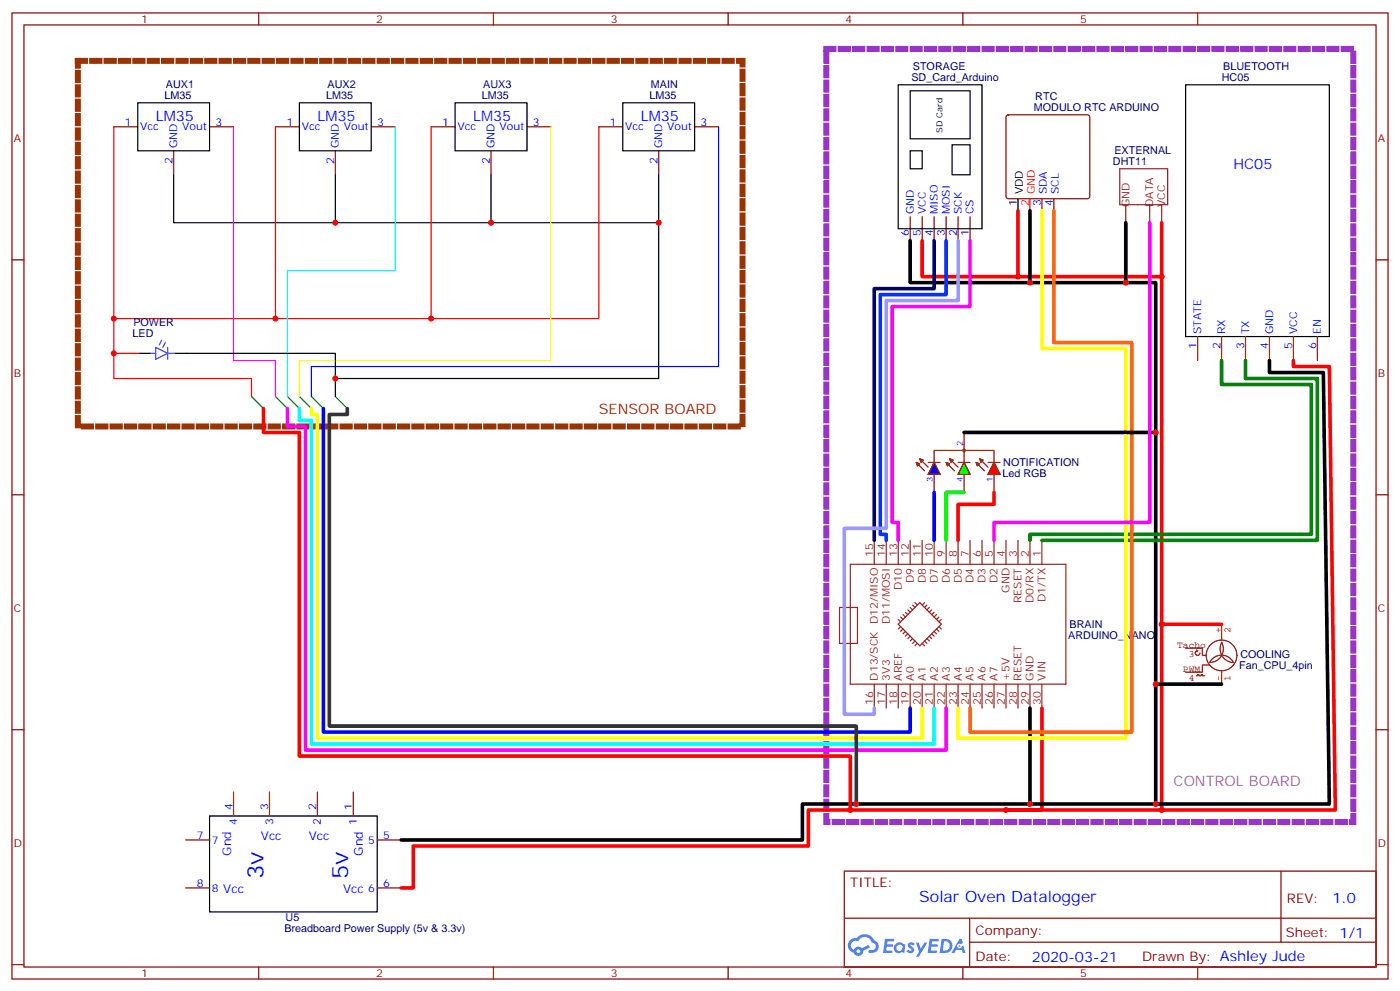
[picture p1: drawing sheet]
<svg xmlns="http://www.w3.org/2000/svg" width="412mm" height="292mm" viewBox="0 0 412 292" stroke-linecap="round" stroke-linejoin="round" font-family="sans-serif">
<g fill="none" stroke="#870000" stroke-width=".35">
<path d="M3.5 3.8h405.4v284.3h-405.4zM7.1 7.3h398.2v277.3h-398.2zM76.2 3.8v3.5M145.3 3.8v3.5M214.5 3.8v3.5M283.6 3.8v3.5M352.8 3.8v3.5M3.5 76.5h3.6M405.3 76.5h3.6M3.5 145.6h3.6M405.3 145.6h3.6M3.5 214.8h3.6"/>
<path d="M405.3 214.8h3.6M248.7 256.4h156.6v28.2h-156.6zM377.3 256.4v20.9M248.7 270.2h156.5M285.6 277.3h119.6M285.6 270.2v14.2M3.5 283.9h3.6M76.2 284.6v3.5M145.3 284.6v3.5M214.5 284.6v3.5M283.6 284.6v3.5M352.8 284.6v3.5"/>
<path d="M405.3 283.9h3.6"/>
</g>
<g fill="#5487ff">
<path d="M267.7 277.6a1.22 1.22 0 0 1 1.7 .2l-.4 .6a.47 .47 0 0 0-.3-.4 .47 .47 0 0 0-.5 .2l.1 .2a1.14 1.14 0 0 1 .8 1.8 1.14 1.14 0 0 1-1.9 0l-.2-.2 .5-.6 .7 .5a.29 .29 0 0 0 .3-.3 .29 .29 0 0 0-.2-.3 1.04 1.04 0 0 1-.6-1.7z"/>
<path d="M260.7 276.3h2.4l.3 .2-.2 .5-1.8 .1-.1 .8h1.5l.3 .4-.3 .4h-1.6l-.2 1.1h1.7l.2 .3-.2 .3-2.6 .1z"/>
<path d="M273.8 276.3h2.4l.3 .2-.1 .5-1.8 .1-.2 .8h1.6l.3 .4-.4 .4h-1.6l-.1 1.1h1.7l.2 .3-.2 .3-2.6 .1z"/>
<path d="M282.6 276.3h.7l.3 1.3-.6 .3a.69 .69 0 0 0-1 .3 .69 .69 0 0 0 .4 .9 .69 .69 0 0 0 .9-.6l.5-.2 .6 2.2h-.8l-.2-.9h-1.8l-.5 .9h-.8z"/>
<path d="M269.8 277.4h.8l.6 1.8 1.1-1.8h.9l-2.6 4.2h-.8l.9-1.5z"/>
<path d="M277.4 276.3l-.6 4.2h1.3a2.11 2.11 0 0 0 2.5-2.1 2.11 2.11 0 0 0-2.5-2.1zM278.1 277.1a1.39 1.39 0 0 1 1.7 1.4 1.39 1.39 0 0 1-1.8 1.3h-.3z"/>
<path d="M263.7 277.9a1.54 1.54 0 0 0-.1 2.2 1.54 1.54 0 0 0 2.2 .1l.6 .3 .3-2.3-.2-.3h-.4a1.49 1.49 0 0 0-2.4 0zM264 278.9a.94 .94 0 0 1 1.8 0 .94 .94 0 0 1-1.8 0z"/>
<path d="M250.4 276.7a2.18 2.18 0 0 0 1.1 3.7 1.44 1.44 0 0 0 1.6 .9 1.44 1.44 0 0 0 1.2-1.4l2-1.1-.5-.7-1.9 1a1.47 1.47 0 0 0-2.4 .4 1.39 1.39 0 0 1-.7-1.9 1.39 1.39 0 0 1 2-.5 2.12 2.12 0 0 1 2.2-1.3 2.12 2.12 0 0 1 1.9 1.7 1.14 1.14 0 0 1 1.1 1.4 1.14 1.14 0 0 1-1.7 .7 .43 .43 0 0 0-.5 .4 .43 .43 0 0 0 .4 .5 1.98 1.98 0 0 0 2.5-1.2 1.98 1.98 0 0 0-1.2-2.6 3.1 3.1 0 0 0-5.3-.6l-.9 .1zM252.3 280a.55 .55 0 0 1 1.1 0 .55 .55 0 0 1-1.1 0z"/>
<circle cx="282.6" cy="278.4" r=".26"/>
</g>
<g fill="none" stroke="#8c2424" stroke-width=".35">
<path d="M329.8 49.7h14.2v10.6h-14.2zM331.6 60.3v5.2M338.7 60.3v5.2M342.2 60.3v5.2M257.5 159v7.1M261.1 159v7.1M264.6 159v7.1M268.1 159v7.1M271.6 159v7.1M275.2 159v7.1M278.7 159v7.1M282.2 159v7.1"/>
<path d="M285.8 159v7.1M289.3 159v7.1M292.8 159v7.1M296.3 159v7.1M299.9 159v7.1M303.4 159v7.1M306.9 159v7.1M247.3 178.8h5.3v10.6h-5.3zM250.5 166.1h63.5v35.3h-63.5zM267.4 179.5l.7 .7M268.1 178.8l.7 .7M268.8 178.1l.7 .7"/>
<path d="M269.5 177.4l.7 .7M270.9 177.4l6.4 6.3-6.4 6.4-6.3-6.4zM272.3 177.4l-.7 .7M273 178.1l-.7 .7M273.8 178.8l-.8 .7M274.5 179.5l-.7 .7M264.6 182.3l.7 .7M265.3 184.4l-.7 .7M265.3 181.6l.7 .7M266 185.1l-.7 .7M266 180.9l.7 .7M266.7 185.8l-.7 .7"/>
<path d="M266.7 180.2l.7 .7M267.4 186.5l-.7 .8M268.1 187.3l-.7 .7M268.8 188l-.7 .7M269.5 188.7l-.7 .7M270.2 189.4l-.7 .7M271.6 189.4l.7 .7M272.3 188.7l.7 .7M273 188l.8 .7M273.8 187.3l.7 .7M274.5 186.5l.7 .8M275.2 180.2l-.7 .7"/>
<path d="M275.2 185.8l.7 .7M275.9 180.9l-.7 .7M275.9 185.1l.7 .7M276.6 181.6l-.7 .7M276.6 184.4l.7 .7M277.3 182.3l-.7 .7M257.5 201.4v7M261.1 201.4v7M264.6 201.4v7M268.1 201.4v7M271.6 201.4v7M275.2 201.4v7"/>
<path d="M278.7 201.4v7M282.2 201.4v7M285.8 201.4v7M289.3 201.4v7M292.8 201.4v7M296.3 201.4v7M299.9 201.4v7M303.4 201.4v7M306.9 201.4v7"/>
</g>
<g fill="none" stroke="#870000" stroke-width=".35">
<path d="M33.5 37.3h7.1M61.7 37.3h7.1M81.1 37.3h7.1M109.4 37.3h7M127 37.3h7.1M155.2 37.3h7.1M176.4 37.3h7M204.6 37.3h7.1M296.6 34l.4-.2h23.3l.5 .2 .2 .5v23.3l-.2 .5-.5 .2h-23.3l-.5-.2-.2-.5v-23.3zM51.2 44.4v7M98.8 44.4v7M144.6 44.4v7"/>
<path d="M194 44.4v7M306.9 58.5v3.5M310.4 58.5v3.5M268.1 63.8v7M271.6 63.8v7M275.2 63.8v7M278.7 63.8v7M282.2 63.8v7M285.8 63.8v7M352.8 99.1v7M359.8 99.1v7M366.9 99.1v7"/>
<path d="M373.9 99.1v7M381 99.1v7M388.1 99.1v7M68.8 233.1v7.1M79.4 233.1v7.1M93.5 233.1v7.1M104.1 233.1v7.1M54.7 247.2h7M111.1 247.2h7.1M54.7 261.3h7M111.1 261.3h7.1"/>
</g>
<g fill="none" stroke="#000" stroke-width=".35">
<path d="M40.6 30.3h21.1v14.1h-21.1zM88.2 30.3h21.2v14.1h-21.2zM134.1 30.3h21.1v14.1h-21.1zM183.4 30.3h21.2v14.1h-21.2zM264.6 25h24.7v42.3h-24.7zM268.1 26.7h17.7v14.2h-17.7zM349.2 25h42.4v74.1h-42.4zM51.2 51.4v14.1h47.6v-14.1M144.6 51.4v14.1h-45.8M194 51.4v14.1h-49.4M268.1 44.4h3.5v5.3h-3.5zM280.5 42.6h5.3v8.8h-5.3z"/>
<path d="M299.9 58.5v3.5M194 65.5v45.9h-95.2v5.3M61.7 240.2h49.4v28.2h-49.4z"/>
</g>
<path d="M33.5 37.3v56.5h47.6v-56.5M127 37.3v56.5h-45.9M176.4 37.3v56.5h-49.4M303.4 58.5v3.5M33.5 93.8v17.6h40.6v5.3" fill="none" stroke="#f00" stroke-width=".35"/>
<path d="M74.1 116.7l3.5 3.5M81.1 116.7l3.6 3.5M84.7 116.7l3.5 3.5M88.2 116.7l3.5 3.5M91.7 116.7l3.5 3.5M98.8 116.7l3.5 3.5" fill="none" stroke="#008700" stroke-width=".35"/>
<path d="M68.8 37.3v68.8h12.3v10.6" fill="none" stroke="#f0f" stroke-width=".35"/>
<path d="M116.4 37.3v42.4h-31.7v37" fill="none" stroke="#0ff" stroke-width=".35"/>
<path d="M162.3 37.3v68.8h-74.1v10.6" fill="none" stroke="#ff0" stroke-width=".35"/>
<path d="M211.7 37.3v70.6h-120v8.8" fill="none" stroke="#00f" stroke-width=".35"/>
<path d="M275.2 136.1l1.7 3.5h-3.5z" fill="#00f" stroke="#870000" stroke-width=".35"/>
<path d="M275.2 136.1v-3.5h17.6v3.5M284 130.8v5.3" fill="none" stroke="#870000" stroke-width=".35"/>
<path d="M273.4 136.1h3.5M275.2 136.1l1.7 3.5h-3.5zM282.2 136.1h3.6M284 136.1l1.8 3.5h-3.6zM291 136.1h3.6M292.8 136.1l1.8 3.5h-3.6z" fill="none" stroke="#8c2424" stroke-width=".35"/>
<path d="M284 136.1l1.8 3.5h-3.6z" fill="#0f0" stroke="#870000" stroke-width=".35"/>
<path d="M292.8 136.1l1.8 3.5h-3.6z" fill="#f00" stroke="#870000" stroke-width=".35"/>
<g fill="#870000" stroke="#870000" stroke-width=".35">
<path d="M270.9 135l1.1 .4-.7 .7z"/>
<path d="M269.9 136.1l1 .4-.7 .7z"/>
<path d="M279.8 135l1 .4-.7 .7z"/>
<path d="M278.7 136.1l1.1 .4-.8 .7z"/>
<path d="M288.6 135l1 .4-.7 .7z"/>
<path d="M287.5 136.1l1.1 .4-.7 .7z"/>
</g>
<path d="M269.9 136.1l2.4 2.5M270.9 135l2.5 2.5M275.2 139.6v5.3M278.7 136.1l2.5 2.5M279.8 135l2.4 2.5M284 127.3v3.5M284 139.6v5.3M287.5 136.1l2.5 2.5M288.6 135l2.4 2.5M292.8 139.6v5.3" fill="none" stroke="#870000" stroke-width=".35"/>
<circle cx="284" cy="132.6" r=".35" fill="none" stroke="#900" stroke-width=".35"/>
<path d="M40.9 104h3.5M51.5 104h47.3v7.4" fill="none" stroke="#000" stroke-width=".35"/>
<path d="M44.4 104h1.5M45.9 102.2l3.5 1.8-3.5 1.8zM47.6 100.1l-.7 1.4M48.7 100.8l-.7 1.4M49.4 102.2v3.6M49.4 104h2.1" fill="none" stroke="#33c" stroke-width=".35"/>
<path d="M33.5 104h7.4" fill="none" stroke="#f00" stroke-width=".35"/>
<path d="M22.9 17.9h195.8v107.6h-195.8z" fill="none" stroke="#930" stroke-width="1.8" stroke-dasharray="2.1 2.1"/>
<path d="M243.4 14.4h155.2v227.5h-155.2z" fill="none" stroke="#93c" stroke-width="1.8" stroke-dasharray="2.1 2.1"/>
<path d="M271.6 70.8v10.6h70.6v157M299.9 62v19.4M342.2 65.5v15.9M381 106.1v1.8h10.6l1.7 130.5h-97M77.6 120.2v7.1h10.6v95.2h162.3v15.9M292.8 144.9v3.5h-10.6v10.6M342.2 183.7h17.6M306.9 208.4v30h-68.8v10.6h-116.4v12.3h-3.5" fill="none" stroke="#f00" stroke-width="1.1"/>
<path d="M268.1 70.8v12.4h72.3v153.4M303.4 62v21.2M331.6 65.5v17.7M373.9 106.1v3.5h15.9l1.8 127h-88.2M284 127.3h56.4M303.4 208.4v28.2h-67v10.6h-118.2M340.4 201.4h19.4" fill="none" stroke="#000" stroke-width="1.1"/>
<path d="M359.8 106.1v7.1h26.5v44.1h-82.9v1.7M366.9 106.1v5.3h21.2v47.6h-81.2" fill="none" stroke="#008700" stroke-width="1.1"/>
<path d="M306.9 62v40.6h24.7v114.6h-49.4v-8.8M91.7 120.2v1.8h1.8v95.2h178.1v-8.8" fill="none" stroke="#ff0" stroke-width="1.1"/>
<path d="M310.4 62v38.8h23v114.7h-47.6v-7.1" fill="none" stroke="#f60" stroke-width="1.1"/>
<path d="M284 144.9h-5.3v14.1" fill="none" stroke="#0f0" stroke-width="1.1"/>
<path d="M95.2 120.2v95.3h172.9v-7.1M275.2 144.9v14.1" fill="none" stroke="#00f" stroke-width="1.1"/>
<path d="M275.2 70.8v14.1h-17.7v74.1" fill="none" stroke="#006" stroke-width="1.1"/>
<path d="M278.7 70.8v15.9h-19.4v70.6h1.8v1.7" fill="none" stroke="#03f" stroke-width="1.1"/>
<path d="M285.8 70.8v19.4h-23v63.5h1.8v5.3" fill="none" stroke="#c0f" stroke-width="1.1"/>
<path d="M338.7 65.5v88.2h-45.9v5.3M84.7 120.2v5.3h5.3v95.3h188.7v-12.4" fill="none" stroke="#f0f" stroke-width="1.1"/>
<path d="M282.2 70.8v17.7h-21.1v67h-12.4v54.7h8.8v-1.8" fill="none" stroke="#99f" stroke-width="1.1"/>
<path d="M88.2 120.2v3.6h3.5v95.2h183.5v-10.6" fill="none" stroke="#0ff" stroke-width="1.1"/>
<path d="M102.3 120.2v1.8h-5.3v91.7h155.2v22.9" fill="none" stroke="#333" stroke-width="1.1"/>
<path d="M349.2 190.8h5v2.1h1M352.4 198.9h.4v-.4h.3v.4h.7v-.4h.4v.4h.7M352.4 191.3l.4 .2M352.8 191.5a.71 .71 0 0 0-.7 .7 .71 .71 0 0 0 .7 .7 .71 .71 0 0 0 .7-.7M352.8 191.5l-.2 .3M356.3 195.7h-2.1v2.1h-5M359.8 183.7v4.7M359.8 197.4v4M359.8 189a4 4 0 0 1-3.5 6 4 4 0 0 1 3.5-2.2 4 4 0 0 1 3.6 2.2 4.1 4.1 0 0 1-3.5-6M364.3 192.9a4.5 4.5 0 0 0-6.5-4 4.5 4.5 0 0 0-.7 7.6 4.5 4.5 0 0 0 7.2-2.8v-.8" fill="none" stroke="#850000" stroke-width=".35"/>
<g fill="#c00">
<circle cx="342.2" cy="183.7" r=".88"/>
<circle cx="252.2" cy="236.6" r=".88"/>
<circle cx="303.4" cy="236.6" r=".88"/>
<circle cx="340.4" cy="127.3" r=".88"/>
<circle cx="340.4" cy="236.6" r=".88"/>
<circle cx="303.4" cy="83.2" r=".88"/>
<circle cx="342.2" cy="81.4" r=".88"/>
<circle cx="342.2" cy="238.4" r=".88"/>
<circle cx="33.5" cy="104" r=".88"/>
<circle cx="194" cy="65.5" r=".88"/>
<circle cx="127" cy="93.8" r=".88"/>
<circle cx="144.6" cy="65.5" r=".88"/>
<circle cx="98.8" cy="65.5" r=".88"/>
<circle cx="81.1" cy="93.8" r=".88"/>
<circle cx="33.5" cy="93.8" r=".88"/>
<circle cx="98.8" cy="111.4" r=".88"/>
<circle cx="299.9" cy="81.4" r=".88"/>
<circle cx="296.3" cy="238.4" r=".88"/>
<circle cx="331.6" cy="83.2" r=".88"/>
<circle cx="250.5" cy="238.4" r=".88"/>
<circle cx="340.4" cy="201.4" r=".88"/>
</g>
<g font-size="6.7" fill="#00f">
<text x="77.6" y="258.8" transform="rotate(-90 77.6 258.8)">3v</text>
<text x="102.6" y="258.8" transform="rotate(-90 102.6 258.8)">5v</text>
</g>
<text font-size="4.6" fill="#00f" x="270.8" y="265.4">Solar Oven Datalogger</text>
<g font-size="4.2" fill="#00f">
<text x="45.9" y="35.6">LM35</text>
<text x="93.5" y="35.6">LM35</text>
<text x="139.3" y="35.6">LM35</text>
<text x="188.7" y="35.6">LM35</text>
<text x="363.4" y="49.7">HC05</text>
<text x="392.5" y="265.7">1.0</text>
<text x="304" y="283">2020-03-21</text>
</g>
<text font-size="4.2" fill="#930" x="176.4" y="122">SENSOR BOARD</text>
<text font-size="4.2" fill="#969" x="345.7" y="231.4">CONTROL BOARD</text>
<g font-size="3.9" fill="#800">
<text x="250.5" y="261">TITLE:</text>
<text x="379.1" y="265.7">REV:</text>
<text x="287.4" y="275.2">Company:</text>
<text x="378.7" y="275.8">Sheet: 1/1</text>
<text x="287.4" y="282.9">Date:</text>
<text x="336.4" y="282.9">Drawn By: Ashley Jude</text>
</g>
<g font-size="3.5" fill="#00f">
<text x="68.1" y="251.8" transform="rotate(-90 68.1 251.8)">Gnd</text>
<text x="76.9" y="247.2">Vcc</text>
<text x="91" y="247.2">Vcc</text>
<text x="106.9" y="251.8" transform="rotate(-90 106.9 251.8)">Gnd</text>
<text x="101" y="262.7">Vcc 6</text>
</g>
<g font-size="3.2" fill="#800">
<text x="41.6" y="6.8">1</text>
<text x="110.8" y="6.8">2</text>
<text x="179.9" y="6.8">3</text>
<text x="249.1" y="6.8">4</text>
<text x="318.2" y="6.8">5</text>
<text x="4.1" y="41.9">A</text>
<text x="405.9" y="41.9">A</text>
<text x="4.1" y="111.1">B</text>
<text x="405.9" y="111.1">B</text>
<text x="4.1" y="180.2">C</text>
<text x="405.9" y="180.2">C</text>
<text x="4.1" y="249.3">D</text>
<text x="405.9" y="249.3">D</text>
<text x="41.6" y="287.6">1</text>
<text x="110.8" y="287.6">2</text>
<text x="179.9" y="287.6">3</text>
<text x="249.1" y="287.6">4</text>
<text x="318.2" y="287.6">5</text>
</g>
<g font-size="3.2" fill="#000080">
<text x="268.5" y="23.9">SD_Card_Arduino</text>
<text x="268.9" y="20.6">STORAGE</text>
<text x="359.9" y="23.9">HC05</text>
<text x="360.3" y="20.6">BLUETOOTH</text>
<text x="48.5" y="29.2">LM35</text>
<text x="48.9" y="25.9">AUX1</text>
<text x="96.1" y="29.2">LM35</text>
<text x="96.5" y="25.9">AUX2</text>
<text x="142" y="29.2">LM35</text>
<text x="142.4" y="25.9">AUX3</text>
<text x="191.4" y="29.2">LM35</text>
<text x="191.8" y="25.9">MAIN</text>
<text x="305" y="29.4">RTC</text>
<text x="304.6" y="32.7">MODULO RTC ARDUINO</text>
<text x="328.3" y="45.3">EXTERNAL</text>
<text x="327.8" y="48.6">DHT11</text>
<text x="39.3" y="95.8">POWER</text>
<text x="39" y="99.1">LED</text>
<text x="295.5" y="137.2">NOTIFICATION</text>
<text x="295.3" y="140.5">Led RGB</text>
<text x="315.1" y="184.8">BRAIN</text>
<text x="314.7" y="188">ARDUINO_NANO</text>
<text x="365.1" y="196.8">Fan_CPU_4pin</text>
<text x="365.4" y="193.6">COOLING</text>
<text x="83.8" y="274.4">Breadboard Power Supply (5v &amp; 3.3v)</text>
<text x="84.1" y="271.2">U5</text>
</g>
<g font-size="3.2" fill="#00f">
<text x="36.8" y="37">1</text>
<text x="41.3" y="38.4">Vcc</text>
<text x="53.7" y="38.4">Vout</text>
<text x="63.5" y="37">3</text>
<text x="84.4" y="37">1</text>
<text x="88.9" y="38.4">Vcc</text>
<text x="101.3" y="38.4">Vout</text>
<text x="111.1" y="37">3</text>
<text x="130.3" y="37">1</text>
<text x="134.8" y="38.4">Vcc</text>
<text x="147.2" y="38.4">Vout</text>
<text x="157" y="37">3</text>
<text x="179.7" y="37">1</text>
<text x="184.1" y="38.4">Vcc</text>
<text x="196.6" y="38.4">Vout</text>
<text x="206.4" y="37">3</text>
<text x="52.2" y="43.7" transform="rotate(-90 52.2 43.7)">GND</text>
<text x="99.8" y="43.7" transform="rotate(-90 99.8 43.7)">GND</text>
<text x="145.7" y="43.7" transform="rotate(-90 145.7 43.7)">GND</text>
<text x="195.1" y="43.7" transform="rotate(-90 195.1 43.7)">GND</text>
<text x="50.8" y="48.2" transform="rotate(-90 50.8 48.2)">2</text>
<text x="98.4" y="48.2" transform="rotate(-90 98.4 48.2)">2</text>
<text x="144.3" y="48.2" transform="rotate(-90 144.3 48.2)">2</text>
<text x="193.7" y="48.2" transform="rotate(-90 193.7 48.2)">2</text>
<text x="308.3" y="57.2" transform="rotate(-90 308.3 57.2)">SDA</text>
<text x="311.9" y="57.2" transform="rotate(-90 311.9 57.2)">SCL</text>
<text x="269.2" y="63.1" transform="rotate(-90 269.2 63.1)">GND</text>
<text x="272.7" y="63.1" transform="rotate(-90 272.7 63.1)">VCC</text>
<text x="276.2" y="63.1" transform="rotate(-90 276.2 63.1)">MISO</text>
<text x="279.8" y="63.1" transform="rotate(-90 279.8 63.1)">MOSI</text>
<text x="283.3" y="63.1" transform="rotate(-90 283.3 63.1)">SCK</text>
<text x="286.8" y="63.1" transform="rotate(-90 286.8 63.1)">CS</text>
<text x="306.6" y="60.7" transform="rotate(-90 306.6 60.7)">3</text>
<text x="310.1" y="60.7" transform="rotate(-90 310.1 60.7)">4</text>
<text x="267.8" y="69.3" transform="rotate(-90 267.8 69.3)">6</text>
<text x="271.3" y="69.3" transform="rotate(-90 271.3 69.3)">5</text>
<text x="274.8" y="69.3" transform="rotate(-90 274.8 69.3)">4</text>
<text x="278.3" y="69.3" transform="rotate(-90 278.3 69.3)">3</text>
<text x="281.9" y="69.3" transform="rotate(-90 281.9 69.3)">2</text>
<text x="285.4" y="69.3" transform="rotate(-90 285.4 69.3)">1</text>
<text x="353.8" y="98.4" transform="rotate(-90 353.8 98.4)">STATE</text>
<text x="360.9" y="98.4" transform="rotate(-90 360.9 98.4)">RX</text>
<text x="367.9" y="98.4" transform="rotate(-90 367.9 98.4)">TX</text>
<text x="375" y="98.4" transform="rotate(-90 375 98.4)">GND</text>
<text x="382.1" y="98.4" transform="rotate(-90 382.1 98.4)">VCC</text>
<text x="389.1" y="98.4" transform="rotate(-90 389.1 98.4)">EN</text>
<text x="352.4" y="102.8" transform="rotate(-90 352.4 102.8)">1</text>
<text x="359.5" y="102.8" transform="rotate(-90 359.5 102.8)">2</text>
<text x="366.5" y="102.8" transform="rotate(-90 366.5 102.8)">3</text>
<text x="373.6" y="102.8" transform="rotate(-90 373.6 102.8)">4</text>
<text x="380.6" y="102.8" transform="rotate(-90 380.6 102.8)">5</text>
<text x="387.7" y="102.8" transform="rotate(-90 387.7 102.8)">6</text>
<text x="68.4" y="238.4" transform="rotate(-90 68.4 238.4)">4</text>
<text x="79" y="238.4" transform="rotate(-90 79 238.4)">3</text>
<text x="93.1" y="238.4" transform="rotate(-90 93.1 238.4)">2</text>
<text x="103.7" y="238.4" transform="rotate(-90 103.7 238.4)">1</text>
<text x="69.8" y="242.9" transform="rotate(-90 69.8 242.9)">4</text>
<text x="80.4" y="242.9" transform="rotate(-90 80.4 242.9)">3</text>
<text x="94.5" y="242.9" transform="rotate(-90 94.5 242.9)">2</text>
<text x="105.1" y="242.9" transform="rotate(-90 105.1 242.9)">1</text>
<text x="58" y="246.9">7</text>
<text x="62.4" y="248.3">7</text>
<text x="108.4" y="248.3">5</text>
<text x="112.9" y="246.9">5</text>
<text x="58" y="261">8</text>
<text x="62.4" y="262.4">8 Vcc</text>
<text x="112.9" y="261">6</text>
</g>
<g font-size="3.2">
<text x="301.3" y="57.2" transform="rotate(-90 301.3 57.2)">VDD</text>
<text x="299.5" y="60.7" transform="rotate(-90 299.5 60.7)">1</text>
</g>
<g font-size="3.2" fill="#f00">
<text x="304.8" y="57.2" transform="rotate(-90 304.8 57.2)">GND</text>
<text x="303" y="60.7" transform="rotate(-90 303 60.7)">2</text>
</g>
<g font-size="3.2" fill="#8d2323">
<text x="332.7" y="61" transform="rotate(-90 332.7 61)">GND</text>
<text x="339.7" y="61" transform="rotate(-90 339.7 61)">DATA</text>
<text x="343.3" y="61" transform="rotate(-90 343.3 61)">VCC</text>
<text x="257.2" y="164" transform="rotate(-90 257.2 164)">15</text>
<text x="260.7" y="164" transform="rotate(-90 260.7 164)">14</text>
<text x="264.2" y="164" transform="rotate(-90 264.2 164)">13</text>
<text x="267.8" y="164" transform="rotate(-90 267.8 164)">12</text>
<text x="271.3" y="164" transform="rotate(-90 271.3 164)">11</text>
<text x="274.8" y="164" transform="rotate(-90 274.8 164)">10</text>
<text x="278.3" y="164" transform="rotate(-90 278.3 164)">9</text>
<text x="281.9" y="164" transform="rotate(-90 281.9 164)">8</text>
<text x="285.4" y="164" transform="rotate(-90 285.4 164)">7</text>
<text x="288.9" y="164" transform="rotate(-90 288.9 164)">6</text>
<text x="292.5" y="164" transform="rotate(-90 292.5 164)">5</text>
<text x="296" y="164" transform="rotate(-90 296 164)">4</text>
<text x="299.5" y="164" transform="rotate(-90 299.5 164)">3</text>
<text x="303" y="164" transform="rotate(-90 303 164)">2</text>
<text x="306.6" y="164" transform="rotate(-90 306.6 164)">1</text>
<text x="265.6" y="173.6" transform="rotate(-90 265.6 173.6)">D10</text>
<text x="269.2" y="171.6" transform="rotate(-90 269.2 171.6)">D9</text>
<text x="272.7" y="171.6" transform="rotate(-90 272.7 171.6)">D8</text>
<text x="276.2" y="171.6" transform="rotate(-90 276.2 171.6)">D7</text>
<text x="279.8" y="171.6" transform="rotate(-90 279.8 171.6)">D6</text>
<text x="283.3" y="171.6" transform="rotate(-90 283.3 171.6)">D5</text>
<text x="286.8" y="171.6" transform="rotate(-90 286.8 171.6)">D4</text>
<text x="290.3" y="171.6" transform="rotate(-90 290.3 171.6)">D3</text>
<text x="293.9" y="171.6" transform="rotate(-90 293.9 171.6)">D2</text>
<text x="297.4" y="174.4" transform="rotate(-90 297.4 174.4)">GND</text>
<text x="300.9" y="177.5" transform="rotate(-90 300.9 177.5)">RESET</text>
<text x="304.4" y="177.4" transform="rotate(-90 304.4 177.4)">D0/RX</text>
<text x="308" y="177.2" transform="rotate(-90 308 177.2)">D1/TX</text>
<text x="262.1" y="183.7" transform="rotate(-90 262.1 183.7)">D11/MOSI</text>
<text x="258.6" y="200.3" transform="rotate(-90 258.6 200.3)">D13/SCK D12/MISO</text>
<text x="262.1" y="200.3" transform="rotate(-90 262.1 200.3)">3V3</text>
<text x="265.6" y="200.3" transform="rotate(-90 265.6 200.3)">AREF</text>
<text x="269.2" y="200.3" transform="rotate(-90 269.2 200.3)">A0</text>
<text x="272.7" y="200.3" transform="rotate(-90 272.7 200.3)">A1</text>
<text x="276.2" y="200.3" transform="rotate(-90 276.2 200.3)">A2</text>
<text x="279.8" y="200.3" transform="rotate(-90 279.8 200.3)">A3</text>
<text x="283.3" y="200.3" transform="rotate(-90 283.3 200.3)">A4</text>
<text x="286.8" y="200.3" transform="rotate(-90 286.8 200.3)">A5</text>
<text x="290.3" y="200.3" transform="rotate(-90 290.3 200.3)">A6</text>
<text x="293.9" y="200.3" transform="rotate(-90 293.9 200.3)">A7</text>
<text x="297.4" y="200.3" transform="rotate(-90 297.4 200.3)">+5V</text>
<text x="300.9" y="200.3" transform="rotate(-90 300.9 200.3)">RESET</text>
<text x="304.4" y="200.3" transform="rotate(-90 304.4 200.3)">GND</text>
<text x="308" y="200.3" transform="rotate(-90 308 200.3)">VIN</text>
<text x="257.2" y="207.5" transform="rotate(-90 257.2 207.5)">16</text>
<text x="260.7" y="207.5" transform="rotate(-90 260.7 207.5)">17</text>
<text x="264.2" y="207.5" transform="rotate(-90 264.2 207.5)">18</text>
<text x="267.8" y="207.5" transform="rotate(-90 267.8 207.5)">19</text>
<text x="271.3" y="207.5" transform="rotate(-90 271.3 207.5)">20</text>
<text x="274.8" y="207.5" transform="rotate(-90 274.8 207.5)">21</text>
<text x="278.3" y="207.5" transform="rotate(-90 278.3 207.5)">22</text>
<text x="281.9" y="207.5" transform="rotate(-90 281.9 207.5)">23</text>
<text x="285.4" y="207.5" transform="rotate(-90 285.4 207.5)">24</text>
<text x="288.9" y="207.5" transform="rotate(-90 288.9 207.5)">25</text>
<text x="292.5" y="207.5" transform="rotate(-90 292.5 207.5)">26</text>
<text x="296" y="207.5" transform="rotate(-90 296 207.5)">27</text>
<text x="299.5" y="207.5" transform="rotate(-90 299.5 207.5)">28</text>
<text x="303" y="207.5" transform="rotate(-90 303 207.5)">29</text>
<text x="306.6" y="207.5" transform="rotate(-90 306.6 207.5)">30</text>
</g>
<g font-size="2.8" fill="#840000">
<text x="346.8" y="190.7">Tacho</text>
<text x="359.8" y="186.3" transform="rotate(-90 359.8 186.3)">+</text>
<text x="362.5" y="186.3" transform="rotate(-90 362.5 186.3)">2</text>
<text x="348.5" y="197.8">PWM</text>
<text x="350.2" y="193.4">3</text>
<text x="350.2" y="200.5">4</text>
<text x="359.8" y="200.4" transform="rotate(-90 359.8 200.4)">-</text>
<text x="362.5" y="200.4" transform="rotate(-90 362.5 200.4)">1</text>
</g>
<text font-size="2.5" x="277.7" y="39.1" transform="rotate(-90 277.7 39.1)">SD Card</text>
<g font-size="2.5" fill="#00f">
<text x="283.6" y="131.2" transform="rotate(-90 283.6 131.2)">2</text>
<text x="274.8" y="141.9" transform="rotate(-90 274.8 141.9)">3</text>
<text x="283.6" y="141.9" transform="rotate(-90 283.6 141.9)">4</text>
<text x="292.5" y="141.9" transform="rotate(-90 292.5 141.9)">1</text>
</g>
</svg>
